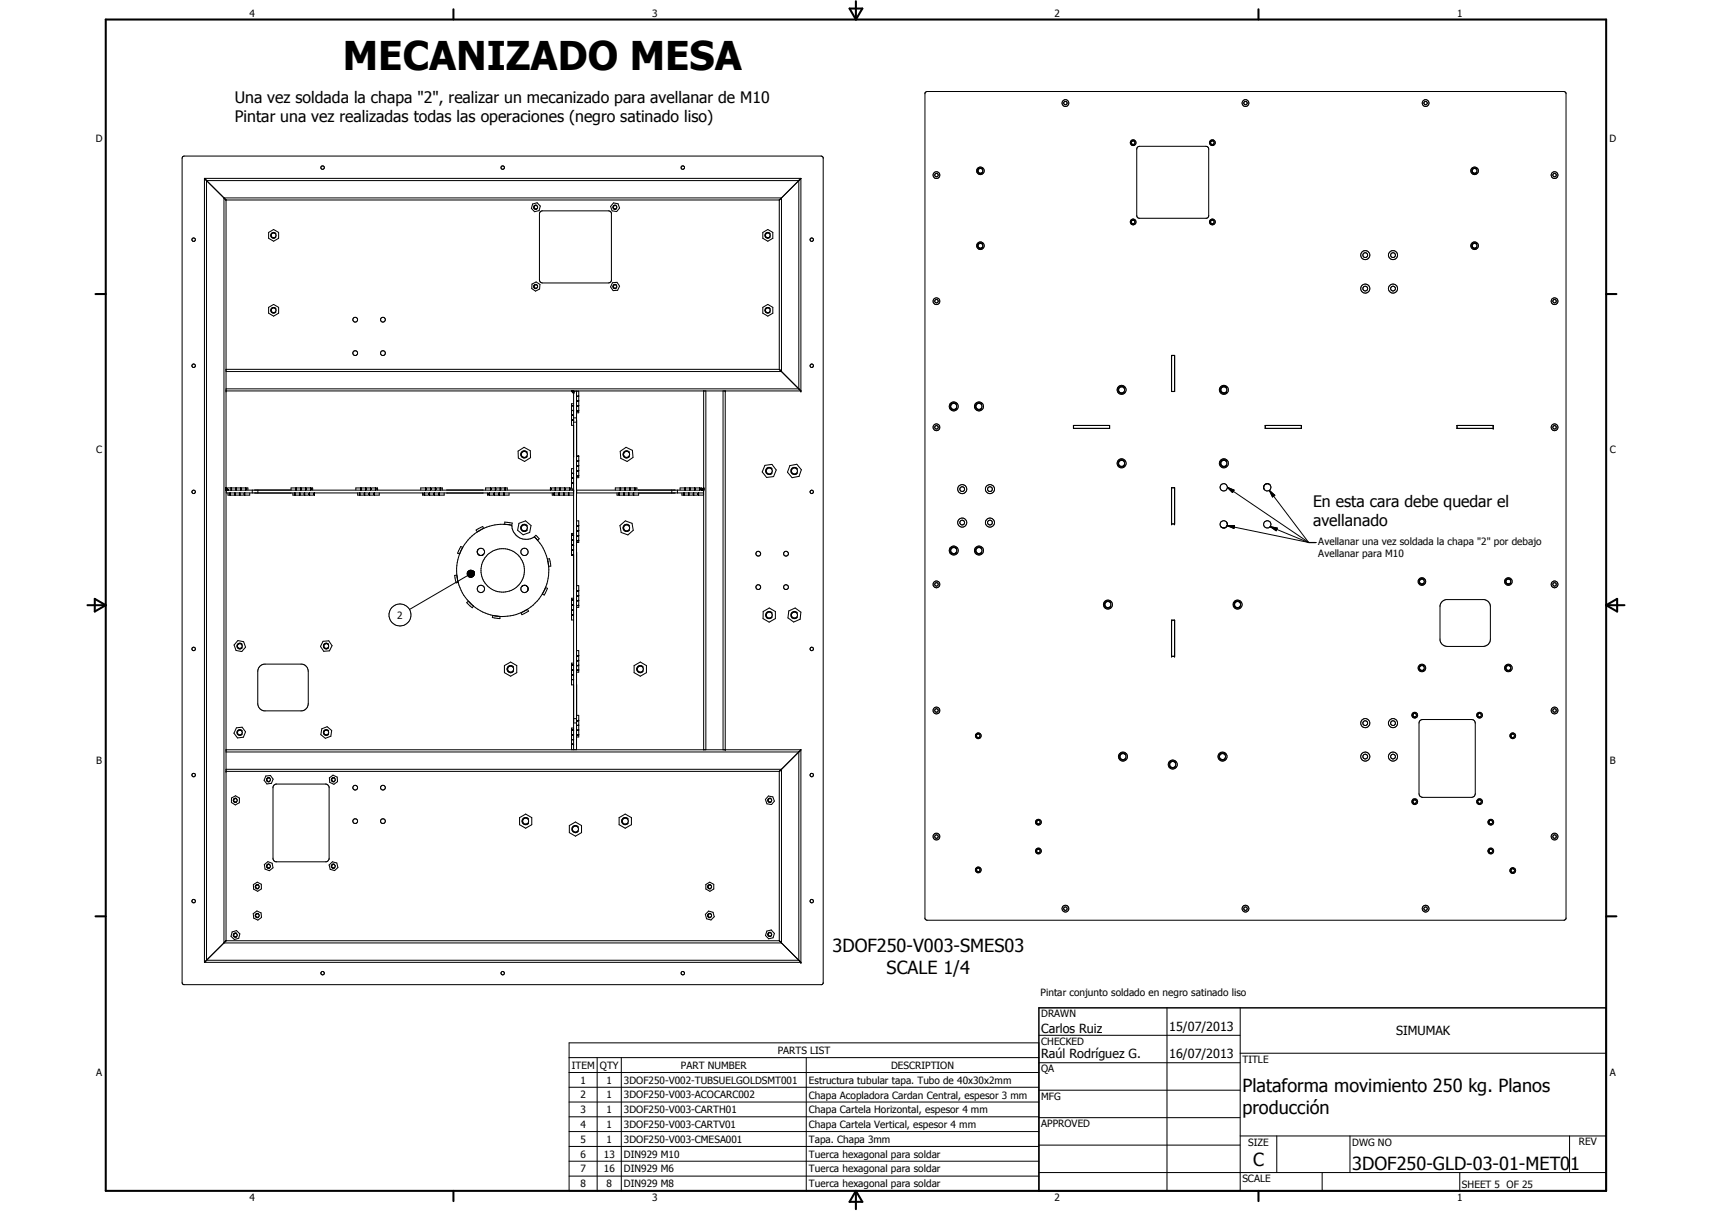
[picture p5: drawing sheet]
<svg xmlns="http://www.w3.org/2000/svg" width="594mm" height="420mm" viewBox="0 0 594 420" stroke-linecap="round" stroke-linejoin="round" font-family="sans-serif">
<g fill="none" stroke="#000" stroke-width=".35">
<path d="M321 32.1l.7-.4h221l.6 .4 .1 286.6-.2 .3-.5 .3h-221l-.7-.4zM63.4 54.4l.5-.3h221l.5 .3 .3 .3v286.4l-.4 .4-221.6 .1-.4-.3-.1-286.4zM341 58.7a1.01 1.01 0 0 0-1.5-.2 1.01 1.01 0 0 0 0 1.5 1.01 1.01 0 0 0 1.5-.1M393.6 48.9a.76 .76 0 0 0-1.2 .6 .76 .76 0 0 0 1.2 .7M394.7 51.1l.7-.3h23.1l.6 .2 .3 .6v23.4l-.3 .6-23.8 .1-.6-.3-.2-.6v-23zM421.1 48.9a.75 .75 0 0 0-1.2 .6 .75 .75 0 0 0 1.2 .7M512.5 58.7a1.01 1.01 0 0 0-1.5-.2 1.01 1.01 0 0 0 0 1.5 1.01 1.01 0 0 0 1.5-.1M70.9 61.9v272M70.9 61.9l.8 .8M70.9 61.9h207v73.7M71.7 62.7v270.5M71.7 62.7l6 6"/>
<path d="M71.7 62.7h205.5M77.7 68.7v258.5M77.7 68.7l.7 .7M77.7 68.7h193.5v60.2h-192.8M78.4 69.4v257M184.8 70.8l1.6-.4 1.1 1.1-.4 1.6-1.6 .3-1.1-1.1zM186.3 71.2a.75 .75 0 0 0-1.1 .7 .75 .75 0 0 0 1.1 .7M187.4 73.5l.8-.3h23l.6 .2 .4 .5v23.5l-.2 .4-.8 .4h-23l-.8-.4-.2-.6v-23zM212.9 70.4l1.6 .3 .5 1.5-1 1.2-1.6-.2-.5-1.6zM213.8 71.2a.76 .76 0 0 0-1.1 .7 .76 .76 0 0 0 1.1 .7M270.4 69.4v58.7M277.2 62.7l-6.7 6.7h-192.1"/>
<path d="M277.2 62.7v72.2h-198.8M277.9 61.9l-.7 .8M393.6 76.4a.75 .75 0 0 0-1.2 .6 .75 .75 0 0 0 1.2 .6M421.1 76.4a.75 .75 0 0 0-1.2 .6 .75 .75 0 0 0 1.2 .6M93.2 80.6l1.7-1 1.8 1v2.1l-1.8 1-1.7-1zM95.8 81.1a1 1 0 0 0-1.5-.2 1 1 0 0 0 0 1.5 1 1 0 0 0 1.5-.2M184.6 98.6l1.4-.8 1.4 .9-.2 1.6-1.4 .7-1.3-.9zM186.3 98.8a.75 .75 0 0 0-1.1 .6 .75 .75 0 0 0 1.1 .7M212.5 98.1l1.6-.1 .9 1.3-.7 1.4-1.5 .1-.9-1.3zM213.8 98.8a.76 .76 0 0 0-1.1 .6 .76 .76 0 0 0 1.1 .7M264.7 80.6l1.7-1 1.8 1v2.1l-1.8 1-1.7-1zM267.2 81.1a1 1 0 0 0-1.4-.2 1 1 0 0 0 0 1.5 1 1 0 0 0 1.4-.2"/>
<path d="M341 84.7a1.01 1.01 0 0 0-1.5-.2 1.01 1.01 0 0 0 0 1.5 1.01 1.01 0 0 0 1.5-.1M512.5 84.7a1.01 1.01 0 0 0-1.5-.2 1.01 1.01 0 0 0 0 1.5 1.01 1.01 0 0 0 1.5-.1M93.2 106.6l1.7-1 1.8 1v2.1l-1.8 1-1.7-1zM95.8 107.1a1.01 1.01 0 0 0-1.5-.2 1.01 1.01 0 0 0 0 1.5 1.01 1.01 0 0 0 1.5-.2M264.7 106.6l1.7-1 1.8 1v2.1l-1.8 1-1.7-1zM267.2 107.1a1.01 1.01 0 0 0-1.4-.2 1.01 1.01 0 0 0 0 1.5 1.01 1.01 0 0 0 1.4-.2M78.4 135.6h199.5M78.4 128.1h192M198.3 135.6h.7v.8zM198.3 135.6l.7 .8M199 135.6v124.5M199 135.7h1.8v7.5h-.7"/>
<path d="M200.1 135.7v124.4h-1.8v-7.5h.7M200.1 137.4h.7M200.1 139.1h.7M244.2 135.6v124.5M244.9 135.6v124.5M250.9 135.6v124.5M251.7 135.6v124.5M270.4 128.1l7.5 7.5M390.2 134.5a1.26 1.26 0 0 0-1.8-.2 1.26 1.26 0 0 0 0 1.9 1.26 1.26 0 0 0 1.8-.2M406.6 123.3h1v12.5h-1.1zM406.6 135.8h1M407.6 123.3v12.5"/>
<path d="M425.7 134.5a1.24 1.24 0 0 0-1.8-.1 1.24 1.24 0 0 0 0 1.8 1.24 1.24 0 0 0 1.8-.2M179.8 156.5l2.1-1.3 2.1 1.2 .1 2.4-2.1 1.3-2.1-1.2zM183 156.9a1.25 1.25 0 0 0-1.9-.2 1.25 1.25 0 0 0 0 1.9 1.25 1.25 0 0 0 1.9-.2M198.3 145.9h.7M198.3 144.2h.7M198.3 142.5h.7M198.3 140.8h.7M199 146.5h1.1M199 145h1.1M199 140.1h-.7v7.5h.7M200.1 145.7v12.5M200.1 158.2h.7z"/>
<path d="M200.1 159.9h.7M200.1 140.8h.7M200.1 142.5h.7M200.8 158.2v7.5h-.7M215.2 156.6l2-1.4 2.2 1.1 .3 2.4-2.1 1.4-2.2-1.1zM218.4 156.9a1.24 1.24 0 0 0-1.8-.2 1.24 1.24 0 0 0 0 1.9 1.24 1.24 0 0 0 1.8-.2M332 140.3a1.25 1.25 0 0 0-1.9-.2 1.25 1.25 0 0 0 0 1.8 1.25 1.25 0 0 0 1.9-.2M340.7 140.3a1.24 1.24 0 0 0-1.8-.2 1.24 1.24 0 0 0 0 1.8 1.24 1.24 0 0 0 1.8-.2M372.5 147.6h12.6v1h-12.6zM385 147.6v1M439 147.6h12.6v1h-12.6zM451.6 147.6v1"/>
<path d="M505.6 147.6h12.6v1h-12.6zM78.4 169.3l.8 .8h-.8zM78.4 170.1h120.6M78.4 169.3l.8 .8M78.5 170.1v.9h120.5M78.5 169.3h7.5v.8M79.1 171v.8h7.5v-.8M79.9 171v.8M80.2 169.3v.8M81.6 171v.8M81.9 169.3v.8M83.3 171v.8"/>
<path d="M83.6 169.3v.8M85 171v.8M85.3 169.3v.8M87.5 170.1v.9M88.5 171h12.5M88.5 170v.1M89.5 170.1v.9M101 170.1v-.8h7.5v.8M101.6 171v.8h7.5M102.4 171v.8M102.7 169.3v.8M104 171v.8"/>
<path d="M104.4 169.3v.8M105.7 171v.8M106.1 169.3v.8M107.4 171v.8M107.7 169.3v.8M109 171.2l.1-.2v.8zM123.5 170.1v-.8h7.5v.8M124.1 171v.8h7.5v-.8M124.9 171v.8M125.2 169.3v.8M126.6 171v.8M126.9 169.3v.8"/>
<path d="M128.3 171v.8M128.6 169.3v.8M130 171v.8M130.3 169.3v.8M146 170.1v-.8h7.5v.8M146.6 171v.8h7.5v-.8M147.4 171v.8M147.7 169.3v.8M149.1 171v.8M149.4 169.3v.8M150.7 171v.8M151 169.3v.8"/>
<path d="M152.4 171v.8M152.8 169.3v.8M155.1 171h12.5M155.1 170v.1M167.6 170v.1M168.5 170.1v-.8h7.5v.8M169.2 171v.8h7.5v-.8M169.9 171v.8M170.2 169.3v.8M171.6 171v.8M171.9 169.3v.8M173.3 171v.8"/>
<path d="M173.6 169.3v.8M174.9 171v.8M175.3 169.3v.8M191 169.3v.8zM191 169.3h7.3M191.6 171v.8h7.4M192.4 171v.8M192.7 169.3v.8M194 171v.8M194.3 169.3v.8M195.7 171v.8M196 169.3v.8"/>
<path d="M197.4 171v.8M197.6 169.3v.8M198.3 164.4h.7M198.3 169.3l.2 .8M198.3 167.6h.7M198.3 166h.7M198.5 170h.5M199 162.6h-.7v6.7M200.1 170.1h44.1M200.1 171h44M200.1 161.6h.7M200.1 163.3h.7"/>
<path d="M200.1 165h.7M200.1 170.1v.9M213.5 170.1v-.8h7.5v.8M214.1 171v.8h7.5v-.8M214.9 171v.8M215.2 169.3v.8M216.6 171v.8M216.9 169.3v.8M218.2 171v.8M218.6 169.3v.8M219.9 171v.8M220.3 169.3v.8"/>
<path d="M221.6 170v.1M233.1 170.1v.9M234.1 171l-12.5 .1M234.1 170v.1M235.1 170.1v.9M237.4 171v.8M237.7 169.3v.8M239 171v.8M239.3 169.3v.8M240.7 171v.8M241.1 169.3v.8M242.4 171v.8"/>
<path d="M242.7 169.3v.8M243.4 170.1l.8-.8v.8zM243.5 170v-.7h-7.5v.8M244.1 170.1v1.7h-7.5v-.8M244.2 169.3l-.8 .8M265.4 161.5l2.5-.4 1.5 2-1 2.3-2.4 .3-1.5-2zM267.9 162.7a1.23 1.23 0 0 0-1.8-.2 1.23 1.23 0 0 0 0 1.8 1.23 1.23 0 0 0 1.8-.2M274.1 161.5l2.4-.4 1.6 1.9-.8 2.3-2.4 .4-1.6-1.9zM276.7 162.7a1.23 1.23 0 0 0-1.8-.2 1.23 1.23 0 0 0 0 1.8 1.23 1.23 0 0 0 1.8-.2M390.2 160a1.26 1.26 0 0 0-1.8-.2 1.26 1.26 0 0 0 0 1.9 1.26 1.26 0 0 0 1.8-.2M406.5 169.2h1.1v12.6h-1.1zM406.6 169.2h1"/>
<path d="M407.6 169.2v12.6M425.7 160a1.24 1.24 0 0 0-1.8-.2 1.24 1.24 0 0 0 0 1.9 1.24 1.24 0 0 0 1.8-.2M425.9 169.1l2.3 1-.5 .8zM425.9 169.1l28.2 19.1M438.5 168.9l.3 1M438.6 168.6l-.1 .2M438.7 169.8l.7 .5 1.1-.2M439.4 167.9l-.8 .8v.9M439.5 167.9h.5M440.2 167.9a1.28 1.28 0 0 1 .3 2.2M440.5 170.1l1.9 1.7-.8 .6zM440.5 170.1l13.6 18.2"/>
<path d="M440.7 168.3l-1-.5-1 .6M157.8 199.6h.7l.5 2.5-.7 .1zM159.8 191.4a15.9 15.9 0 0 0-.8 10.7M159.9 189.6l.7 .3-1.1 2.3-.7-.3zM162.1 199.1l2.3-.6-2.3 .8zM162.1 198.8l2.3-.3-2.3 .6zM162.1 199.3l2.3-.8-2.2 1.1zM162.1 198.6h2.3M162.2 198.5h2.2l-2.3 .3zM162.2 199.6l2.2-1.1-2.1 1.3zM162.2 198.4h2.2M162.3 199.7l-20.2 11.8"/>
<path d="M162.3 198.3l.3-.2 1.8 .4zM162.3 198.3l2.1 .2h-2.2zM162.3 199.8l2.1-1.3-1.8 1.5zM162.3 198.3h2.1M162.6 198.1l1.8 .4zM162.8 198l.3-.1 1.3 .6zM163.1 197.9l1.3 .6zM163.3 197.8l1.1 .7zM163.6 197.9l.8 .6zM163.8 197.9l.6 .6zM164.1 198l.3 .5zM164.4 198.5l-1.1 1.8h-.3z"/>
<path d="M164.4 198.5l-.9 1.8h-.2zM164.4 198.5l-.6 1.7-.3 .1zM164.4 198.5l-.4 1.6-.2 .1zM164.4 198.5l-.4 1.6zM164.4 198.5l-.2 1.4zM164.4 198.5v1.2zM164.4 198.5l.1 1zM164.4 198.5l.2 .7zM164.4 198.5l.2 .5zM164.4 198.5l.1 .2zM165.2 183.9l2.3-1.2 .3 .6-2.2 1.2zM165.6 191.4l.2 .8 .7 .5"/>
<path d="M165.6 191.2a1.26 1.26 0 0 1 1.5-1 1.26 1.26 0 0 1 1 1.4 1.26 1.26 0 0 1-1.3 1.1M165.8 190.9l-.2 .6 .3 .7M167.1 183.7a16.1 16.1 0 0 0-7.3 7.7M167.8 192.3l-.9 .4-.9-.4M175.2 181.1l2.6 .4-.2 .7-2.5-.3zM177.6 182.2a15.7 15.7 0 0 0-10.5 1.5M177.6 182.2a5 5 0 0 0 7.8 4.1M180.1 181.6l2.3-.9 1.9 1.6-.5 2.4-2.3 .8-1.9-1.5zM183 182.4a1.26 1.26 0 0 0-1.9-.2 1.26 1.26 0 0 0 0 1.9 1.26 1.26 0 0 0 1.9-.2M185.4 186.3l.6-.6 1.1 1.2-.5 .6zM185.4 186.3a16 16 0 0 1-2.7 25.3 16 16 0 0 1-23.7-9.5M190 194l.7-.2 .4 2.6-.7 .1z"/>
<path d="M198.3 192.6h.7zM198.3 190.9h.7M198.3 189.2h.7M198.3 187.5h.7M198.3 185.8h.7M199 185.1h-.7v7.5M200.1 191.6v11.6M200.1 180.7h.7v7.5h-.7M200.1 182.4h.7M200.1 184.1h.7M200.1 185.8h.7M200.1 187.5h.7"/>
<path d="M215.1 182.3l1.9-1.6 2.3 .9 .4 2.4-1.8 1.6-2.3-.9zM218.4 182.4a1.24 1.24 0 0 0-1.8-.2 1.24 1.24 0 0 0 0 1.9 1.24 1.24 0 0 0 1.8-.2M332 190.3a1.25 1.25 0 0 0-1.9-.2 1.25 1.25 0 0 0 0 1.8 1.25 1.25 0 0 0 1.9-.2M340.7 190.3a1.23 1.23 0 0 0-1.8-.2 1.23 1.23 0 0 0 0 1.8 1.23 1.23 0 0 0 1.8-.2M423.7 182.8l.4 .2M424 183l.3 .1M424.3 183.1l.3 .1M425.1 183.1l-.8 .1M425.6 181.1l.3 .8M425.8 182.4h2.6l-.2 .9zM425.8 182.4a1.26 1.26 0 0 0-.7-1.6 1.26 1.26 0 0 0-1.6 .6 1.26 1.26 0 0 0 .5 1.6M425.8 182.3l-.7 .8"/>
<path d="M425.8 182.4l-.7 .7M425.8 182.4l28.3 5.8M440.8 182.7l2.4 .5-.4 .9zM440.8 182.7l13.3 5.6M454.1 188.2h2.5M162 209.1l.5-.5 1.8 1.7-.4 .6zM162.6 200l1.8-1.5-1.7 1.7zM162.7 200.2l1.7-1.7-1.4 1.8zM171 213.5l2.5 .4v.7l-2.6-.4zM180.8 212.6l2.2-1.2 .4 .6-2.3 1.3zM181.5 203.2l-.4 .3M181.6 203.1l.9 .1"/>
<path d="M182 203.1a1.26 1.26 0 0 0-1.2 1.1 1.26 1.26 0 0 0 1 1.4 1.26 1.26 0 0 0 1.4-.9M182.2 203.1l.3 .1M182.5 203.2l.6 .5M183.1 203.7l.2 .5M183.3 204.2v.3M183.3 204.4l-.2 .6M189.3 203.8l.7 .3-1.2 2.4-.6-.4zM198.3 210.1h.7M198.3 213.4h.7M198.3 211.7h.7M198.3 208.3h.7M199 207.6h-.7v7.5h.7"/>
<path d="M200.1 206.6h.7M200.1 203.2h.7v7.5h-.7M200.1 204.9h.7M200.1 208.3h.7M200.1 210h.7M264.8 212.2l2.1-1.3 2.2 1.3v2.4l-2.2 1.3-2.1-1.3zM267.9 212.7a1.24 1.24 0 0 0-1.8-.2 1.24 1.24 0 0 0 0 1.8 1.24 1.24 0 0 0 1.8-.2M273.7 212l2.2-1.1 2 1.5-.2 2.4-2.3 1-2-1.4zM276.7 212.7a1.25 1.25 0 0 0-1.9-.2 1.25 1.25 0 0 0 0 1.8 1.25 1.25 0 0 0 1.9-.2M385.5 209a1.26 1.26 0 0 0-1.9-.2 1.26 1.26 0 0 0 0 1.9 1.26 1.26 0 0 0 1.9-.2M406.5 215.2h1.1v12.5h-1.1zM407.6 215.2v12.5"/>
<path d="M430.5 209a1.25 1.25 0 0 0-1.9-.2 1.25 1.25 0 0 0 0 1.9 1.25 1.25 0 0 0 1.9-.2M494.2 201.2a1.01 1.01 0 0 0-1.5-.2 1.01 1.01 0 0 0 0 1.5 1.01 1.01 0 0 0 1.5-.1M500.3 208.9l1.5-.9h13.2a2.48 2.48 0 0 1 2.2 2.5v11.2a2.51 2.51 0 0 1-2.5 2.6h-12.6a2.58 2.58 0 0 1-2.4-2.2v-12zM524.2 201.2a1 1 0 0 0-1.5-.2 1 1 0 0 0 0 1.5 1 1 0 0 0 1.5-.1M82.5 222.2l2 .4 .7 1.9-1.3 1.6-2-.4-.7-1.9zM84 223.6a1.01 1.01 0 0 0-1.5-.2 1.01 1.01 0 0 0 0 1.5 1.01 1.01 0 0 0 1.5-.2M90.1 231.3l1.5-.9h13.2a2.57 2.57 0 0 1 2.2 2.5v11.2a2.57 2.57 0 0 1-2.2 2.5h-13.2a2.57 2.57 0 0 1-2.2-2.5v-11.2zM112.1 222.5l2-.2 1.1 1.7-.9 1.8-2 .2-1.1-1.7zM114 223.6a1.01 1.01 0 0 0-1.4-.2 1.01 1.01 0 0 0 0 1.5 1.01 1.01 0 0 0 1.4-.2M175 230.9l2.2-1.2 2.1 1.2v2.5l-2.1 1.2-2.2-1.2zM178.2 231.4a1.25 1.25 0 0 0-1.8-.2 1.25 1.25 0 0 0 0 1.9 1.25 1.25 0 0 0 1.8-.2M198.3 235.9h.7"/>
<path d="M198.3 234.2h.7M198.3 232.5h.7M198.3 230.8h.7M199 230.1h-.7v7.5h.7M200.1 237.6v10.6M200.1 225.7h.7v7.5h-.7M200.1 227.4h.7M200.1 229.1h.7M200.1 230.8h.7M200.1 232.5h.7M220 230.9l2.2-1.2 2.1 1.2v2.5l-2.1 1.2-2.2-1.2zM223.2 231.4a1.25 1.25 0 0 0-1.9-.2 1.25 1.25 0 0 0 0 1.9 1.25 1.25 0 0 0 1.9-.2"/>
<path d="M494.2 231.2a1 1 0 0 0-1.5-.2 1 1 0 0 0 0 1.5 1 1 0 0 0 1.5-.2M524.2 231.2a.99 .99 0 0 0-1.5-.2 .99 .99 0 0 0 0 1.5 .99 .99 0 0 0 1.5-.2M82 252.5l2-.2 1.2 1.6-.8 1.9-2 .2-1.2-1.6zM84 253.6a1 1 0 0 0-1.5-.2 1 1 0 0 0 0 1.5 1 1 0 0 0 1.5-.1M111.7 252.9l1.8-.8 1.6 1.3-.3 2-1.9 .8-1.6-1.3zM114 253.6a1 1 0 0 0-1.4-.2 1 1 0 0 0 0 1.5 1 1 0 0 0 1.4-.1M198.3 258.4h.7M198.3 256.7h.7M198.3 255h.7M198.3 253.4h.7M199 249.3h1.1M199 250.8h1.1"/>
<path d="M200.1 254.9h.7M200.1 248.2h.7v7.5h-.7M200.1 253.3h.7M200.1 249.9h.7M200.1 251.6h.7M339.8 254.6a.74 .74 0 0 0-1.1 .7 .74 .74 0 0 0 1.1 .6M491.3 247.5a.76 .76 0 0 0-1.1 .6 .76 .76 0 0 0 1.1 .7M492.8 250l.8-.4h17.1l1 .6 .2 .7v24.5a1.3 1.3 0 0 1-1.2 1.2h-17.1a1.31 1.31 0 0 1-1.2-1.2v-24.5zM513.8 247.5a.76 .76 0 0 0-1.2 .6 .76 .76 0 0 0 1.2 .7M525.3 254.6a.74 .74 0 0 0-1.1 .7 .74 .74 0 0 0 1.1 .6M539.2 245.9a.64 .64 0 0 1 .8 .3 .64 .64 0 0 1-.2 .8h-.7l-.2-.3zM78.4 260.1h199.5"/>
<path d="M78.4 260.9h198.8M78.4 266.9h192.8v60.3h-193.5M80.3 276.9l1.4-.8 1.4 .8v1.6l-1.4 .8-1.4-.9zM82.1 277a.75 .75 0 0 0-1.2 .7 .75 .75 0 0 0 1.2 .6M92.2 269.2l1.6-.1 1 1.2-.6 1.5-1.6 .2-1-1.3zM93.6 269.9a.76 .76 0 0 0-1.2 .6 .76 .76 0 0 0 1.2 .7M94.9 272.6l.9-.6h17.4l.8 .6 .2 .4v25l-.5 .8-17.9 .2-.9-.6zM114.3 269.9l1.3-1 1.4 .7 .1 1.6-1.2 .9-1.5-.7zM116.1 269.9a.75 .75 0 0 0-1.2 .6 .75 .75 0 0 0 1.2 .7M266.7 276.2l1.5 .3 .5 1.5-1 1.1-1.6-.2-.5-1.5zM267.5 277a.75 .75 0 0 0-1.1 .7 .75 .75 0 0 0 1.1 .6M270.4 267.6v58.8"/>
<path d="M277.2 260.9l-6.7 6.7h-192.1M277.2 260.9v72.3h-205.5M277.9 260.1v73.8M277.9 260.2l-.7 .7M390.7 261.8a1.25 1.25 0 0 0-1.9-.2 1.25 1.25 0 0 0 0 1.8 1.25 1.25 0 0 0 1.9-.2M408 264.5a1.25 1.25 0 0 0-1.9-.2 1.25 1.25 0 0 0 0 1.9 1.25 1.25 0 0 0 1.9-.2M425.2 261.8a1.24 1.24 0 0 0-1.8-.2 1.24 1.24 0 0 0 0 1.8 1.24 1.24 0 0 0 1.8-.2M491.3 277.5a.75 .75 0 0 0-1.1 .6 .75 .75 0 0 0 1.1 .7M513.8 277.5a.75 .75 0 0 0-1.2 .6 .75 .75 0 0 0 1.2 .7M91.7 300l1.3-1 1.4 .5 .3 1.6-1.2 1-1.5-.6zM93.6 299.9a.75 .75 0 0 0-1.2 .6 .75 .75 0 0 0 1.2 .7M116.1 299.9l-.1-.1a.74 .74 0 0 0-1.1 .8 .74 .74 0 0 0 1.2 .6"/>
<path d="M180.3 283.7l2.1-1.3 2.1 1.3v2.4l-2.1 1.3-2.1-1.3zM183.4 284.1a1.26 1.26 0 0 0-1.8-.2 1.26 1.26 0 0 0 0 1.9 1.26 1.26 0 0 0 1.8-.2M197.6 286.4l2.1-1.2 2.1 1.2v2.5l-2.1 1.2-2.1-1.2zM200.7 286.9a1.24 1.24 0 0 0-1.8-.2 1.24 1.24 0 0 0 0 1.9 1.24 1.24 0 0 0 1.8-.2M214.8 283.7l2.2-1.3 2.1 1.3v2.4l-2.1 1.3-2.2-1.3zM218 284.1a1.26 1.26 0 0 0-1.9-.2 1.26 1.26 0 0 0 0 1.9 1.26 1.26 0 0 0 1.9-.2M360.7 284.6a.76 .76 0 0 0-1.1 .7 .76 .76 0 0 0 1.1 .6M360.7 294.6a.75 .75 0 0 0-1.1 .7 .75 .75 0 0 0 1.1 .6M517.7 294.6a.74 .74 0 0 0-1.1 .7 .74 .74 0 0 0 1.1 .6M517.7 284.6a.75 .75 0 0 0-1.1 .7 .75 .75 0 0 0 1.1 .6M87.9 317l1.2-.9 1.5 .6 .2 1.6-1.3 .9-1.5-.6zM87.9 306.9l1.4-.8 1.4 .7v1.6l-1.3 .8-1.4-.7z"/>
<path d="M89.7 307a.75 .75 0 0 0-1.1 .6 .75 .75 0 0 0 1.1 .7M89.7 317a.76 .76 0 0 0-1.1 .6 .76 .76 0 0 0 1.1 .7M114.2 300.1l1.2-1.1 1.5 .4 .4 1.6-1.2 1-1.5-.4zM244.9 306.9l1.4-.8 1.4 .7v1.6l-1.4 .8-1.4-.8zM245.9 316.1l1.5 .4 .5 1.6-1.2 1.1-1.5-.4-.4-1.6zM246.7 307a.74 .74 0 0 0-1.2 .6 .74 .74 0 0 0 1.2 .7M246.7 317a.75 .75 0 0 0-1.2 .6 .75 .75 0 0 0 1.2 .7M339.8 301.2a.74 .74 0 0 0-1.1 .6 .74 .74 0 0 0 1.1 .6M525.3 301.4a.74 .74 0 0 0-1.1 .6 .74 .74 0 0 0 1.1 .7M70.9 333.9h207M71.7 333.2l-.7 .7M77.7 327.2l-6 6"/>
<path d="M78.4 326.4l-.7 .8M78.4 326.4h192M80.6 323.3l1.5-.4 1.1 1.1-.4 1.5-1.5 .5-1.1-1.1zM82.1 323.8a.76 .76 0 0 0-1.2 .6 .76 .76 0 0 0 1.2 .7M266.1 323l1.5-.3 1.1 1.1-.4 1.6-1.6 .3-1.1-1.1zM267.5 323.6a.76 .76 0 0 0-1.1 .6 .76 .76 0 0 0 1.1 .7M270.4 326.4l7.5 7.5M360.5 359.2h69.9M405 349.7v63.5M430.4 349.7v63.5M197.5 361.8h163v51.4h-163zM197.5 366.9h163"/>
<path d="M197.5 372.1h163M197.5 377.2h163M207.2 366.9v46.3M215.6 366.9v46.3M279.8 366.9v46.3M360.5 368.7h69.9M360.5 378.2h69.9M430.4 365.4h127M197.5 382.4h163M197.5 387.5h163M197.5 392.6h163M197.5 397.8h163"/>
<path d="M360.5 387.8h69.9M360.5 397.3h69.9M430.4 394.1h127M443.1 394.1v12.7M468.5 394.1v12.7M544.7 394.1v12.7M197.5 402.9h163M197.5 408.1h163M360.5 406.8h196.9M458.8 406.8v6.4M506.6 406.8v6.4"/>
<circle cx="369.7" cy="35.8" r=".6"/>
<circle cx="369.7" cy="35.8" r="1.2"/>
<circle cx="432.2" cy="35.8" r="1.19"/>
<circle cx="432.2" cy="35.8" r=".6"/>
<circle cx="494.7" cy="35.7" r=".59"/>
<circle cx="494.7" cy="35.7" r="1.19"/>
<circle cx="111.9" cy="58.1" r=".6"/>
<circle cx="174.4" cy="58.1" r=".6"/>
<circle cx="236.9" cy="58.2" r=".61"/>
<circle cx="340.2" cy="59.3" r="1.32"/>
<circle cx="340.2" cy="59.3" r=".83"/>
<circle cx="393.2" cy="49.5" r=".6"/>
<circle cx="393.2" cy="49.5" r=".99"/>
<circle cx="420.7" cy="49.5" r=".62"/>
<circle cx="420.7" cy="49.5" r="1"/>
<circle cx="511.7" cy="59.3" r=".82"/>
<circle cx="511.7" cy="59.3" r="1.32"/>
<circle cx="185.9" cy="71.9" r=".63"/>
<circle cx="213.4" cy="71.9" r=".62"/>
<circle cx="325" cy="60.8" r=".61"/>
<circle cx="325" cy="60.8" r="1.19"/>
<circle cx="393.2" cy="77" r=".61"/>
<circle cx="393.2" cy="77" r="1"/>
<circle cx="420.7" cy="77" r="1.01"/>
<circle cx="420.7" cy="77" r=".62"/>
<circle cx="539.4" cy="60.8" r=".61"/>
<circle cx="539.5" cy="60.8" r="1.19"/>
<circle cx="67.2" cy="83.2" r=".6"/>
<circle cx="94.9" cy="81.7" r=".83"/>
<circle cx="185.9" cy="99.4" r=".62"/>
<circle cx="213.4" cy="99.4" r=".62"/>
<circle cx="266.4" cy="81.7" r=".83"/>
<circle cx="281.7" cy="83.2" r=".59"/>
<circle cx="340.2" cy="85.3" r="1.32"/>
<circle cx="340.2" cy="85.3" r=".83"/>
<circle cx="473.7" cy="88.5" r=".83"/>
<circle cx="473.8" cy="88.5" r="1.57"/>
<circle cx="483.4" cy="88.5" r="1.57"/>
<circle cx="483.4" cy="88.5" r=".83"/>
<circle cx="511.7" cy="85.3" r=".82"/>
<circle cx="511.7" cy="85.3" r="1.32"/>
<circle cx="94.9" cy="107.7" r=".83"/>
<circle cx="123.3" cy="110.9" r=".82"/>
<circle cx="132.9" cy="110.9" r=".83"/>
<circle cx="266.4" cy="107.6" r=".84"/>
<circle cx="324.9" cy="104.5" r="1.17"/>
<circle cx="325" cy="104.5" r=".6"/>
<circle cx="473.7" cy="100.1" r=".83"/>
<circle cx="473.8" cy="100.1" r="1.58"/>
<circle cx="483.4" cy="100.1" r="1.58"/>
<circle cx="483.4" cy="100.1" r=".83"/>
<circle cx="539.4" cy="104.5" r="1.17"/>
<circle cx="539.4" cy="104.5" r=".62"/>
<circle cx="67.2" cy="126.9" r=".6"/>
<circle cx="123.3" cy="122.5" r=".83"/>
<circle cx="132.9" cy="122.5" r=".83"/>
<circle cx="281.7" cy="126.9" r=".59"/>
<circle cx="389.2" cy="135.3" r="1.55"/>
<circle cx="389.2" cy="135.3" r="1.06"/>
<circle cx="424.7" cy="135.3" r="1.56"/>
<circle cx="424.7" cy="135.3" r="1.04"/>
<circle cx="181.9" cy="157.7" r="1.05"/>
<circle cx="217.4" cy="157.6" r="1.03"/>
<circle cx="324.9" cy="148.2" r="1.17"/>
<circle cx="325" cy="148.3" r=".6"/>
<circle cx="331" cy="141" r="1.56"/>
<circle cx="331" cy="141" r="1.04"/>
<circle cx="339.7" cy="141" r="1.56"/>
<circle cx="339.7" cy="141" r="1.06"/>
<circle cx="539.4" cy="148.3" r=".61"/>
<circle cx="539.4" cy="148.2" r="1.18"/>
<circle cx="67.2" cy="170.7" r=".6"/>
<circle cx="266.9" cy="163.4" r="1.04"/>
<circle cx="275.7" cy="163.4" r="1.05"/>
<circle cx="281.7" cy="170.7" r=".59"/>
<circle cx="333.9" cy="169.7" r="1.57"/>
<circle cx="333.9" cy="169.7" r=".82"/>
<circle cx="343.5" cy="169.7" r="1.57"/>
<circle cx="343.5" cy="169.7" r=".83"/>
<circle cx="389.2" cy="160.8" r="1.57"/>
<circle cx="389.2" cy="160.8" r="1.05"/>
<circle cx="424.6" cy="169.1" r="1.27"/>
<circle cx="424.7" cy="160.8" r="1.57"/>
<circle cx="424.7" cy="160.8" r="1.04"/>
<circle cx="174.4" cy="197.9" r="7.6"/>
<circle cx="181.9" cy="183.2" r="1.06"/>
<circle cx="182" cy="191.5" r="1.27"/>
<circle cx="217.4" cy="183.2" r="1.05"/>
<circle cx="263.1" cy="192.1" r=".82"/>
<circle cx="272.7" cy="192.1" r=".83"/>
<circle cx="330.9" cy="191" r="1.04"/>
<circle cx="331" cy="191" r="1.56"/>
<circle cx="333.9" cy="181.3" r=".83"/>
<circle cx="333.9" cy="181.3" r="1.58"/>
<circle cx="339.7" cy="191" r="1.57"/>
<circle cx="339.7" cy="191" r="1.05"/>
<circle cx="343.5" cy="181.3" r=".83"/>
<circle cx="343.5" cy="181.3" r="1.57"/>
<circle cx="439.8" cy="181.9" r="1.26"/>
<circle cx="138.8" cy="213.4" r="3.8"/>
<circle cx="166.9" cy="204.3" r="1.27"/>
<circle cx="263.1" cy="203.7" r=".82"/>
<circle cx="266.9" cy="213.4" r="1.04"/>
<circle cx="272.7" cy="203.7" r=".83"/>
<circle cx="275.7" cy="213.4" r="1.05"/>
<circle cx="325" cy="202.8" r=".6"/>
<circle cx="325" cy="202.8" r="1.17"/>
<circle cx="384.4" cy="209.7" r="1.05"/>
<circle cx="384.5" cy="209.8" r="1.55"/>
<circle cx="429.4" cy="209.8" r="1.57"/>
<circle cx="429.5" cy="209.8" r="1.05"/>
<circle cx="493.4" cy="201.8" r=".84"/>
<circle cx="493.4" cy="201.8" r="1.32"/>
<circle cx="523.4" cy="201.8" r="1.32"/>
<circle cx="523.4" cy="201.7" r=".84"/>
<circle cx="539.4" cy="202.8" r="1.19"/>
<circle cx="539.4" cy="202.7" r=".62"/>
<circle cx="67.2" cy="225.2" r=".61"/>
<circle cx="83.2" cy="224.1" r=".84"/>
<circle cx="113.2" cy="224.2" r=".82"/>
<circle cx="177.2" cy="232.2" r="1.05"/>
<circle cx="222.2" cy="232.1" r="1.06"/>
<circle cx="281.7" cy="225.2" r=".6"/>
<circle cx="493.4" cy="231.8" r="1.32"/>
<circle cx="493.4" cy="231.8" r=".84"/>
<circle cx="523.4" cy="231.8" r="1.3"/>
<circle cx="523.4" cy="231.8" r=".84"/>
<circle cx="83.2" cy="254.1" r=".83"/>
<circle cx="113.2" cy="254.2" r=".83"/>
<circle cx="325" cy="246.5" r=".61"/>
<circle cx="325" cy="246.5" r="1.18"/>
<circle cx="339.5" cy="255.3" r="1"/>
<circle cx="339.5" cy="255.3" r=".63"/>
<circle cx="473.7" cy="250.9" r=".83"/>
<circle cx="473.7" cy="250.9" r="1.57"/>
<circle cx="483.4" cy="250.9" r=".82"/>
<circle cx="483.4" cy="250.9" r="1.57"/>
<circle cx="490.9" cy="248.1" r=".99"/>
<circle cx="490.9" cy="248.1" r=".61"/>
<circle cx="513.4" cy="248.1" r=".61"/>
<circle cx="513.4" cy="248.1" r="1"/>
<circle cx="524.9" cy="255.3" r=".61"/>
<circle cx="524.9" cy="255.3" r=".98"/>
<circle cx="539.4" cy="246.5" r="1.17"/>
<circle cx="67.2" cy="268.9" r=".61"/>
<circle cx="81.7" cy="277.7" r=".61"/>
<circle cx="93.2" cy="270.5" r=".62"/>
<circle cx="115.7" cy="270.5" r=".62"/>
<circle cx="123.3" cy="273.3" r=".82"/>
<circle cx="132.9" cy="273.3" r=".82"/>
<circle cx="267.2" cy="277.6" r=".62"/>
<circle cx="281.7" cy="268.9" r=".6"/>
<circle cx="389.7" cy="262.5" r="1.05"/>
<circle cx="389.7" cy="262.5" r="1.57"/>
<circle cx="406.9" cy="265.3" r="1.55"/>
<circle cx="407" cy="265.2" r="1.05"/>
<circle cx="424.2" cy="262.5" r="1.57"/>
<circle cx="424.2" cy="262.5" r="1.05"/>
<circle cx="473.7" cy="262.5" r=".83"/>
<circle cx="473.8" cy="262.5" r="1.59"/>
<circle cx="483.4" cy="262.5" r=".82"/>
<circle cx="483.4" cy="262.5" r="1.58"/>
<circle cx="490.9" cy="278.1" r=".61"/>
<circle cx="490.9" cy="278.1" r="1.01"/>
<circle cx="513.4" cy="278.1" r=".62"/>
<circle cx="513.4" cy="278.1" r="1"/>
<circle cx="123.3" cy="284.9" r=".82"/>
<circle cx="132.9" cy="284.9" r=".83"/>
<circle cx="182.4" cy="284.9" r="1.04"/>
<circle cx="199.7" cy="287.7" r="1.06"/>
<circle cx="217" cy="284.9" r="1.05"/>
<circle cx="325" cy="290.3" r="1.19"/>
<circle cx="325" cy="290.3" r=".61"/>
<circle cx="360.3" cy="295.2" r=".6"/>
<circle cx="360.3" cy="295.2" r="1"/>
<circle cx="360.3" cy="285.3" r=".61"/>
<circle cx="360.3" cy="285.3" r="1.01"/>
<circle cx="517.3" cy="285.3" r="1"/>
<circle cx="517.3" cy="295.3" r="1.01"/>
<circle cx="517.3" cy="295.3" r=".61"/>
<circle cx="517.3" cy="285.2" r=".62"/>
<circle cx="539.4" cy="290.3" r=".61"/>
<circle cx="539.4" cy="290.2" r="1.17"/>
<circle cx="67.2" cy="312.7" r=".6"/>
<circle cx="89.3" cy="317.7" r=".63"/>
<circle cx="89.3" cy="307.6" r=".62"/>
<circle cx="93.2" cy="300.5" r=".62"/>
<circle cx="115.7" cy="300.5" r=".61"/>
<circle cx="246.3" cy="317.7" r=".63"/>
<circle cx="246.3" cy="307.7" r=".62"/>
<circle cx="281.7" cy="312.7" r=".59"/>
<circle cx="339.5" cy="301.8" r="1.01"/>
<circle cx="339.5" cy="301.8" r=".61"/>
<circle cx="369.7" cy="315.2" r=".61"/>
<circle cx="369.7" cy="315.3" r="1.18"/>
<circle cx="432.2" cy="315.2" r=".61"/>
<circle cx="432.2" cy="315.2" r="1.19"/>
<circle cx="494.7" cy="315.2" r=".61"/>
<circle cx="494.7" cy="315.3" r="1.17"/>
<circle cx="524.9" cy="302.1" r=".62"/>
<circle cx="524.9" cy="302" r="1.01"/>
<circle cx="81.7" cy="324.4" r=".6"/>
<circle cx="111.9" cy="337.6" r=".6"/>
<circle cx="174.4" cy="337.6" r=".6"/>
<circle cx="236.9" cy="337.6" r=".61"/>
<circle cx="267.2" cy="324.2" r=".61"/>
</g>
<g fill="#000">
<circle cx="78.4" cy="135.6" r=".18"/>
<circle cx="251.7" cy="135.6" r=".18"/>
<circle cx="277.9" cy="135.6" r=".18"/>
<circle cx="406.6" cy="123.3" r=".18"/>
<circle cx="407.6" cy="123.3" r=".18"/>
<circle cx="199" cy="158.2" r=".18"/>
<circle cx="518.2" cy="147.6" r=".18"/>
<circle cx="518.2" cy="148.6" r=".18"/>
<circle cx="199" cy="170.1" r=".18"/>
<circle cx="199" cy="171" r=".18"/>
<circle cx="406.6" cy="181.8" r=".18"/>
<circle cx="407.6" cy="181.8" r=".18"/>
<circle cx="199" cy="204.2" r=".18"/>
<circle cx="406.6" cy="215.2" r=".18"/>
<circle cx="407.6" cy="215.2" r=".18"/>
<circle cx="406.6" cy="227.7" r=".18"/>
<circle cx="407.6" cy="227.7" r=".18"/>
<circle cx="199" cy="250.1" r=".18"/>
<circle cx="78.4" cy="267.6" r=".18"/>
<circle cx="251.7" cy="260.1" r=".18"/>
<circle cx="277.9" cy="333.9" r=".18"/>
</g>
<g fill="#000">
<path d="M198.3 135.6h.7v.8zM78.4 169.3l.8 .8h-.8zM243.4 170.1l.8-.8v.8zM425.9 169.1l2.3 1-.5 .8zM440.5 170.1l1.9 1.7-.8 .6zM164.1 198l.3 .5zM163.8 197.9l.6 .6zM163.6 197.9l.8 .6zM163.3 197.8l1.1 .7zM163.1 197.9l1.3 .6zM162.8 198l.3-.1 1.3 .6zM162.6 198.1l1.8 .4z"/>
<path d="M162.1 198.8l2.3-.3-2.3 .6zM162.1 199.1l2.3-.6-2.3 .8zM162.1 199.3l2.3-.8-2.2 1.1zM162.2 199.6l2.2-1.1-2.1 1.3zM162.3 199.8l2.1-1.3-1.8 1.5zM162.6 200l1.8-1.5-1.7 1.7zM162.7 200.2l1.7-1.7-1.4 1.8zM164.4 198.5l-1.1 1.8h-.3zM164.4 198.5l-.9 1.8h-.2zM164.4 198.5l-.6 1.7-.3 .1zM164.4 198.5l-.4 1.6-.2 .1zM164.4 198.5l-.4 1.6z"/>
<path d="M164.4 198.5l-.2 1.4zM164.4 198.5v1.2zM164.4 198.5l.1 1zM164.4 198.5l.2 .7zM164.4 198.5l.2 .5zM164.4 198.5l.1 .2zM425.8 182.4h2.6l-.2 .9zM440.8 182.7l2.4 .5-.4 .9z"/>
</g>
<g fill="none" stroke="#000" stroke-width=".71">
<path d="M36.7 6.8h520.7v406.4h-520.7zM157.3 3.2v3.6M294.8 3h4.4l-2.2 3.8zM297 .4v6.4M436.7 3.2v3.6M33.1 102h3.6M557.4 102h3.5M30.3 210h6.4M32.9 207.8l3.8 2.2-3.8 2.2zM557.4 210h6.3M557.4 210l3.8-2.2v4.4zM33.1 317.9h3.6"/>
<path d="M557.4 317.9h3.5M157.3 413.2v3.5M297 413.2v6.3M297 413.2l2.2 3.8h-4.4zM436.7 413.2v3.5"/>
</g>
<path d="M360.5 349.7h196.9v63.5h-196.9z" fill="none" stroke="#000" stroke-width=".51"/>
<text font-size="13.7" x="119" y="24.4">MECANIZADO MESA</text>
<g font-size="6.3">
<text x="288.9" y="330.4">3DOF250-V003-SMES03</text>
<text x="307.7" y="337.9">SCALE 1/4</text>
<text x="431.1" y="378.8">Plataforma movimiento 250 kg. Planos</text>
<text x="431.1" y="386.4">producción</text>
<text x="434.8" y="404.7">C</text>
<text x="469.2" y="406">3DOF250-GLD-03-01-MET01</text>
</g>
<g font-size="5.5">
<text x="81.5" y="35.7">Una vez soldada la chapa &quot;2&quot;, realizar un mecanizado para avellanar de M10</text>
<text x="81.5" y="42.3">Pintar una vez realizadas todas las operaciones (negro satinado liso)</text>
<text x="455.7" y="176">En esta cara debe quedar el</text>
<text x="455.7" y="182.6">avellanado</text>
</g>
<g font-size="4.4">
<text x="361.3" y="358.4">Carlos Ruiz</text>
<text x="405.7" y="357.7">15/07/2013</text>
<text x="484.5" y="359.1">SIMUMAK</text>
<text x="361.3" y="367.1">Raúl Rodríguez G.</text>
<text x="405.7" y="367.2">16/07/2013</text>
</g>
<g font-size="3.5">
<text x="86.6" y="5.8">4</text>
<text x="226.3" y="5.8">3</text>
<text x="365.9" y="5.8">2</text>
<text x="505.6" y="5.8">1</text>
<text x="33.3" y="49.4">D</text>
<text x="558.5" y="49.4">D</text>
<text x="33.4" y="157.3">C</text>
<text x="558.6" y="157.3">C</text>
<text x="457.4" y="189.2">Avellanar una vez soldada la chapa &quot;2&quot; por debajo</text>
<text x="457.4" y="193.4">Avellanar para M10</text>
<text x="137.9" y="214.7">2</text>
<text x="33.4" y="265.2">B</text>
<text x="558.6" y="265.2">B</text>
<text x="361.1" y="345.7">Pintar conjunto soldado en negro satinado liso</text>
<text x="361.3" y="353">DRAWN</text>
<text x="269.9" y="365.7">PARTS LIST</text>
<text x="361.3" y="362.5">CHECKED</text>
<text x="198.4" y="370.8">ITEM</text>
<text x="208.2" y="370.8">QTY</text>
<text x="236.3" y="370.8">PART NUMBER</text>
<text x="309.2" y="370.8">DESCRIPTION</text>
<text x="431.1" y="368.7">TITLE</text>
<text x="33.4" y="373.2">A</text>
<text x="201.5" y="376">1</text>
<text x="210.5" y="376">1</text>
<text x="216.5" y="376">3DOF250-V002-TUBSUELGOLDSMT001</text>
<text x="280.7" y="376">Estructura tubular tapa. Tubo de 40x30x2mm</text>
<text x="361.3" y="372.1">QA</text>
<text x="558.6" y="373.2">A</text>
<text x="201.5" y="381.1">2</text>
<text x="210.5" y="381.1">1</text>
<text x="216.5" y="381.1">3DOF250-V003-ACOCARC002</text>
<text x="280.7" y="381.1">Chapa Acopladora Cardan Central, espesor 3 mm</text>
<text x="361.3" y="381.6">MFG</text>
<text x="201.5" y="386.2">3</text>
<text x="210.5" y="386.2">1</text>
<text x="216.5" y="386.2">3DOF250-V003-CARTH01</text>
<text x="280.7" y="386.2">Chapa Cartela Horizontal, espesor 4 mm</text>
<text x="201.5" y="391.3">4</text>
<text x="210.5" y="391.3">1</text>
<text x="216.5" y="391.4">3DOF250-V003-CARTV01</text>
<text x="280.7" y="391.4">Chapa Cartela Vertical, espesor 4 mm</text>
<text x="361.3" y="391.1">APPROVED</text>
<text x="201.5" y="401.6">6</text>
<text x="201.5" y="396.5">5</text>
<text x="209.5" y="401.6">13</text>
<text x="210.5" y="396.5">1</text>
<text x="216.5" y="396.5">3DOF250-V003-CMESA001</text>
<text x="216.5" y="401.6">DIN929 M10</text>
<text x="280.7" y="396.5">Tapa. Chapa 3mm</text>
<text x="280.7" y="401.7">Tuerca hexagonal para soldar</text>
<text x="433.1" y="397.5">SIZE</text>
<text x="469.2" y="397.5">DWG NO</text>
<text x="547.9" y="397.4">REV</text>
<text x="201.5" y="406.7">7</text>
<text x="209.5" y="406.7">16</text>
<text x="216.5" y="406.7">DIN929 M6</text>
<text x="280.7" y="406.8">Tuerca hexagonal para soldar</text>
<text x="201.5" y="411.9">8</text>
<text x="210.5" y="411.9">8</text>
<text x="216.5" y="411.9">DIN929 M8</text>
<text x="280.7" y="411.9">Tuerca hexagonal para soldar</text>
<text x="431.1" y="410.2">SCALE</text>
<text x="507.3" y="412.3">SHEET 5 OF 25</text>
<text x="86.6" y="416.7">4</text>
<text x="226.3" y="416.7">3</text>
<text x="365.9" y="416.7">2</text>
<text x="505.6" y="416.7">1</text>
</g>
</svg>
